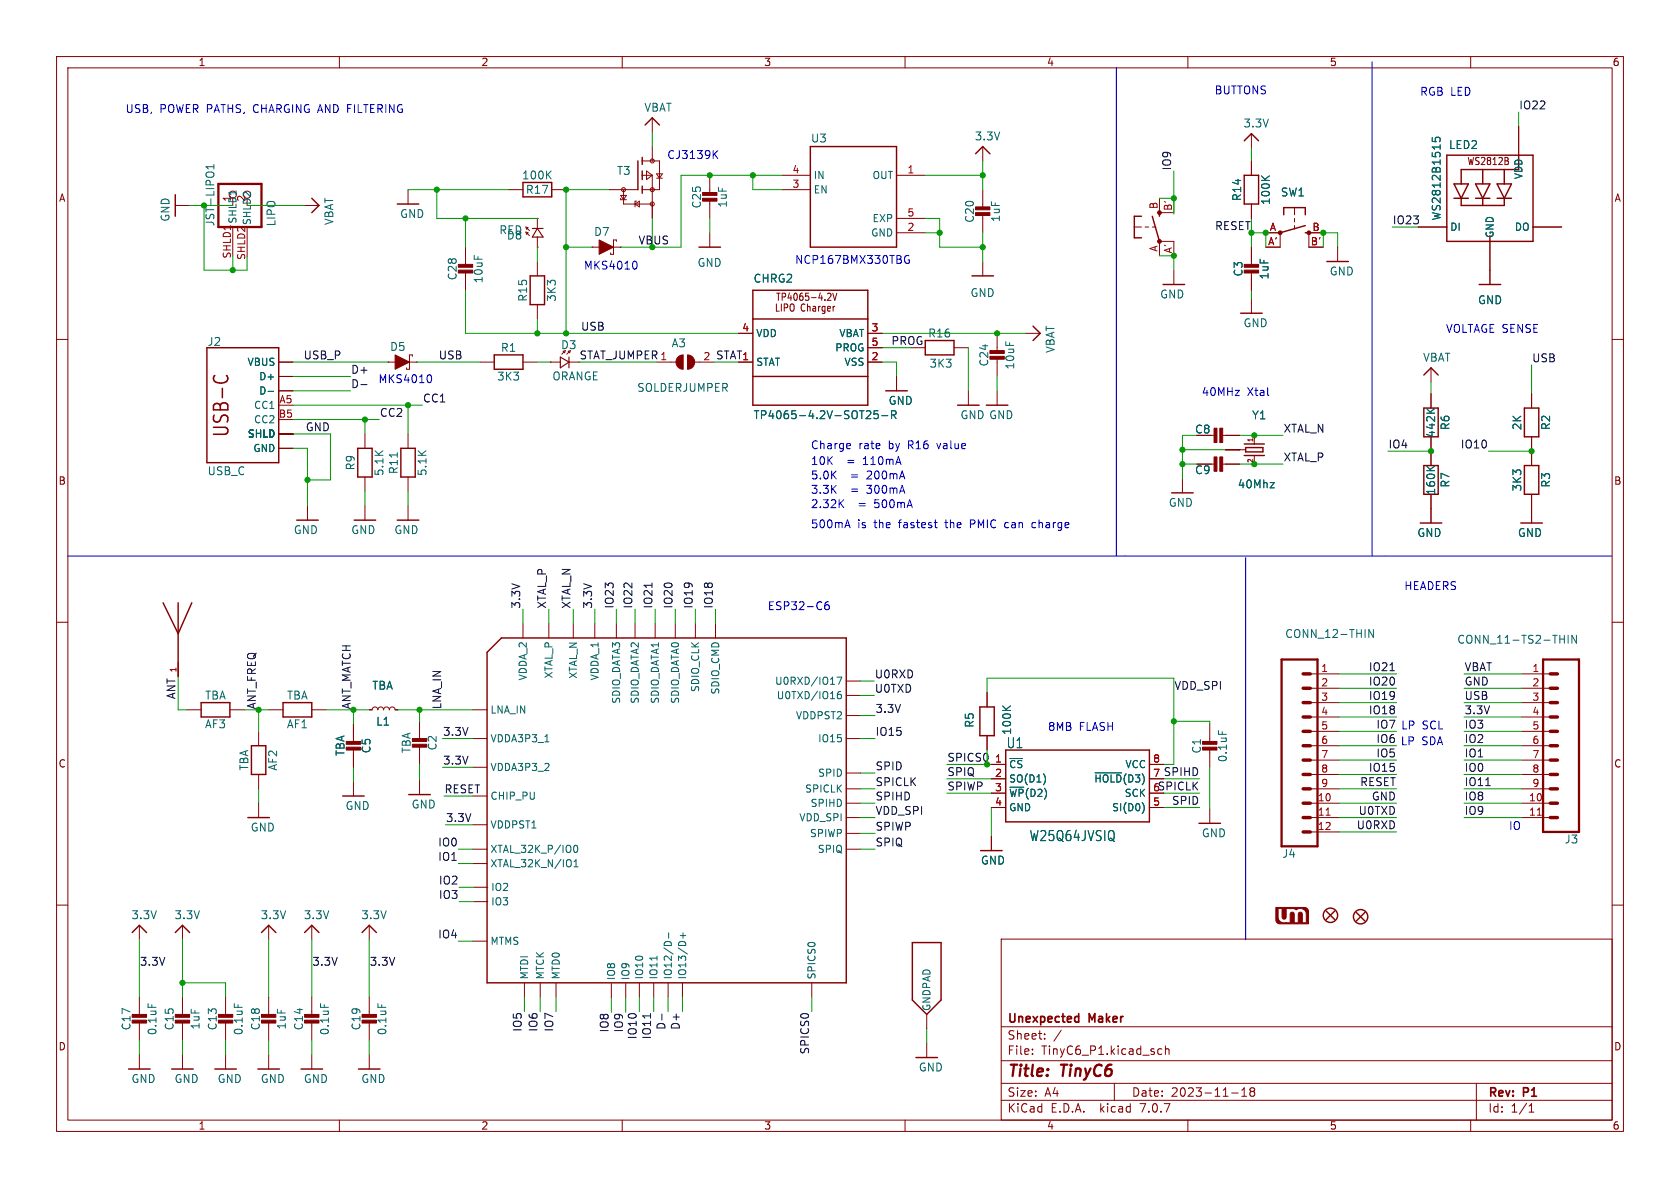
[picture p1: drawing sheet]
<svg xmlns="http://www.w3.org/2000/svg" width="297mm" height="210mm" viewBox="0 0 297 210" stroke-linecap="round" stroke-linejoin="round" font-family="sans-serif">
<g fill="none" stroke="#840000" stroke-width=".18">
<path d="M10 10h277v190h-277zM12 12h273v186h-273zM60 10v2M110 10v2M160 10v2M210 10v2M260 10v2M31 36.3h2.5M53.8 36.3h2.6M72.1 33.5v2.6M89.9 33.5h2.6M95 38.6h.1"/>
<path d="M95 38.6v1.8M97.5 33.5h2.6M107.7 33.5h5.1M109.7 35.1v.2h1M109.7 34.5h1l-.5 .8zM110.2 33.5v2.6h5.1M112.3 36.1l.7-.5v1zM112.5 35.6h-.2v1M113.5 31h1.8M113.5 28.4h3.1v5.1h-3.1M114.3 30.2l1 .8-1 .8zM115.3 20.8v2.6"/>
<path d="M115.3 25.9v2.5M115.3 31v7.6M116.1 30.7h1l-.5 .8zM116.1 31.5h1M125.5 31v3.3M125.5 35.3v3.3M138.2 31h5.1M138.2 33.5h5.1M158.5 31h5.1M158.5 38.6h5.1M173.7 25.9v2.5M173.7 33.5v3.3"/>
<path d="M173.7 37.8v3.3M205 35.1v2.5h2.5v-2.5M221.2 23.6v2.6M221.2 28.4v2.6M221.2 36.1v2.5M228.9 36.7v1.3M228.9 38.6v.6M228.9 39.9v.6M266.6 28.6v.4M268.5 22.4v5M10 60h2M41.1 40.1v5.1"/>
<path d="M43.7 40.4v5.1M82.3 43.7v3.3M82.3 48v3.3M93 41l.3 .1-.2 .3zM93 40.1l.3 .2-.2 .2zM93.2 41.3l.4 .4M93.2 40.4l.4 .4M95 43.7h.1M95 41.9v1.8M95 46.2v2.6M95 53.8v2.6M104.6 43.7h.1"/>
<path d="M104.6 43.7h1.3M108.5 43.7h1.2M109 42.7v-.3h-.5v2.6h-.6v-.3M109.7 43.7h.1M125.5 41.1v2.6M130.6 58.9h2.5M146.5 51.8l.3 .1 .1 .3-.7 .9h.7M147.2 51.8l.4 1.3 .3-1.3M153.4 58.9h2.6M158.5 41.1h5.1M173.7 46.2v2.6M176.3 58.9v3.3"/>
<path d="M181.4 58.9h2.5M200.5 40.1h1.3M202.4 40.1h.7M203.7 40.1h.6M205 45.2v-2.5h2.5v2.5M207.5 47.8v2.5M221.2 43.7v3.3M221.2 48v3.3M221.2 52.8v2.6M223.8 41.1h2.5v2.6h-2.5M233.9 41.1h-2.5v2.6h2.5M236.5 43.7v2.5"/>
<path d="M250.7 40.1h5.1M263.4 42.7v7.6M271 40.1h5.1M285 60h2M49.3 64h2.5M49.3 66.5h2.5M49.3 69.1h2.5M49.3 79.2h2.5M49.3 76.7h2.5M64.5 76.7v2.5M68.6 64h.1M68.6 64h1.2"/>
<path d="M72.1 76.7v2.5M72.4 64h1.3M72.9 63v-.3h-.5v2.6h-.5v-.3M73.7 64h.1M84.8 64h2.6M92.5 64h2.5M97.3 64h.1M97.3 64h1.8M100.6 64h1.8M116.1 64h3.4M122.8 64h.9M130.6 64h2.5"/>
<path d="M153.4 64h2.6M153.4 61.5h2.6M158.5 66.5v2.6M168.7 61.5h2.5M171.2 69.1v2.5M176.3 63.2v3.3M176.3 69.1v2.5M214.1 77h.8M215.9 77h3.3M216.7 79.5h3.4M221.7 77h.1M221.7 77v1.5"/>
<path d="M253 65v2.6M253 69.6v2.5M253 77.2v5.1M270.8 69.6v2.5M270.8 77.2v5.1M54.4 89.4v2.5M64.5 84.3v2.6M64.5 89.4v2.5M72.1 84.3v2.6M72.1 89.4v2.5M209 84.6v2.5M214.1 82h.8"/>
<path d="M215.9 82h3.3M221.7 80.5v1.5M253 87.4v5.1M270.8 87.4v5.1M10 110h2M31.5 117.1v2.5M92.5 110.2v2.6M97 110.2v2.6M101.3 110.2v2.6M105.2 110.2v2.6M109 110.2v2.6M112.3 110.2v2.6"/>
<path d="M115.8 110.2v2.6M119.4 110.2v2.6M122.9 110.2v2.6M126.5 110.2v2.6M231.6 119.1h5.1M269 119.1h5.1M285 110h2M33 125.5h2.6M40.6 125.5h2.6M45.7 129.3v2.5M45.7 136.9v2.5M47.5 125.5h2.5"/>
<path d="M55.1 125.5h2.6M62.5 128v3.3M62.5 132.3v3.3M62.5 138.2v2.5M65.3 125.5h.5l.1-.4 .4-.1 .4 .1 .1 .4 .2-.4 .3-.1 .4 .1 .1 .4 .2-.4 .3-.1 .4 .1 .1 .4 .2-.4 .4-.1 .3 .1 .1 .4h.6M74.2 127.5v3.3M74.2 131.8v3.3M74.2 137.9v2.6M83.6 125.5h2.5M83.6 130.6h2.5M83.6 135.6h2.5M149.6 139.4h2.5"/>
<path d="M149.6 130.6h2.5M149.6 136.7h2.5M149.6 126.5h2.5M149.6 122.9h2.5M149.6 120.4h2.5M174.5 122.4v2.6M174.5 130v2.6M175.3 135.1h2.5M175.3 137.7h2.5M203.2 135.1h2.5M203.2 137.7h2.5M213.9 128v3.3"/>
<path d="M213.9 132.3v3.3M231.6 121.7h5.1M231.6 124.2h5.1M231.6 126.7h5.1M231.6 129.3h5.1M231.6 131.8h5.1M231.6 134.4h5.1M231.6 136.9h5.1M231.6 139.4h5.1M269 121.7h5.1M269 124.2h5.1M269 126.7h5.1"/>
<path d="M269 129.3h5.1M269 131.8h5.1M269 134.4h5.1M269 136.9h5.1M269 139.4h5.1M10 160h2M45.7 142v2.5M83.6 150.1h2.5M83.6 140.7h2.5M83.6 145.8h2.5M83.6 152.7h2.5M83.7 156.8h2.5"/>
<path d="M83.7 159.4h2.5M149.6 142h2.5M149.6 144.5h2.5M149.6 150.1h2.5M149.6 147.3h2.5M175.3 140.2h2.5M175.3 142.7h2.5M175.3 147.8v2.6M203.2 140.2h2.5M203.2 142.7h2.5M213.9 143v2.5M231.6 142h5.1"/>
<path d="M231.6 144.5h5.1M231.6 147.1h5.1M269 142h5.1M269 144.5h5.1M285 160h2M24.6 163.6v2.5M24.6 176.3v3.3M32.3 163.6v2.5M32.3 176.3v3.3M39.9 176.3v3.3M47.5 163.6v2.5M47.5 176.3v3.3"/>
<path d="M55.1 163.6v2.5M55.1 176.3v3.3M65.3 163.6v2.5M65.3 176.3v3.3M83.6 166.4h2.5M92.7 173.7v2.6M95.5 173.7v2.6M98.3 173.7v2.6M108.1 173.9v2.5M110.6 173.9v2.5M113 173.7v2.6M115.6 173.7v2.6"/>
<path d="M118.1 173.7v2.6M120.6 173.7v2.6M143.5 173.7v2.6M163.8 179.3v2.6M177 166h108v32h-108zM24.6 180.6v3.3M24.6 186.4v2.6M32.3 180.6v3.3M32.3 186.4v2.6M39.9 180.6v3.3M39.9 186.4v2.6M47.5 180.6v3.3"/>
<path d="M47.5 186.4v2.6M55.1 180.6v3.3M55.1 186.4v2.6M60 198v2M65.3 180.6v3.3M65.3 186.4v2.6M110 198v2M160 198v2M163.8 184.4v2.5M177 194.5h108M177 191.5h108M177 187.5h108"/>
<path d="M177 181.5h108M182.5 186.3v.1M182.5 185.5v.1M184.7 183.6v.1M184.7 182.8v.1M187.6 182.1l-1.3 2M197 191.5v3M204.8 186.3h.6M204.8 185.5h.6M206 185.5l.2-.1 .4 .1 .1 .9M206 184.9v1.5M210 198v2"/>
<path d="M217.7 193.2h1.2M219.5 193.8h.9M219.5 192.7l.5-.4v1.5M221.2 192.9l-.2 .3v.3l.2 .3 .5-.1 .1-.2-.1-.4-.2-.2M221.2 192.9l-.2-.2 .2-.4 .5 .1 .1 .2-.3 .3M221.2 192.9h.3M260 198v2M261 191.5v6.5M270.3 196.6h.9M270.3 195.5l.4-.4v1.5"/>
<circle cx="110.2" cy="33.5" r=".36"/>
<circle cx="115.3" cy="36.1" r=".36"/>
<circle cx="115.3" cy="33.5" r=".36"/>
<circle cx="115.3" cy="28.4" r=".36"/>
</g>
<path d="M190.3 179.7l.4 .1M190.7 179.2v1.5M190.7 180.6l-.4 .1" fill="none" stroke="#840000" stroke-width=".3"/>
<g fill="#840000" stroke="#840000" stroke-width=".18">
<path d="M105.9 42.4l2.6 1.3-2.6 1.3z"/>
<path d="M175 63h2.5v.5h-2.5z"/>
<path d="M175 62h2.5v.5h-2.5z"/>
<path d="M172.5 37.6h2.5v.5h-2.5z"/>
<path d="M172.5 36.6h2.5v.5h-2.5z"/>
<path d="M220 47.8h2.5v.5h-2.5z"/>
<path d="M220 46.7h2.5v.5h-2.5z"/>
<path d="M69.8 62.7l2.6 1.3-2.6 1.3z"/>
<path d="M81 47.8h2.6v.5h-2.6z"/>
<path d="M81 46.7h2.6v.5h-2.6z"/>
<path d="M215.6 80.8h.6v2.5h-.6z"/>
<path d="M214.6 80.8h.5v2.5h-.5z"/>
<path d="M215.6 75.7h.6v2.5h-.6z"/>
<path d="M214.6 75.7h.5v2.5h-.5z"/>
<path d="M225.6 160.4h5l-.2 .3-.8-.1a.8 .8 0 0 1-.9 0h-1.3v1.6l-.3 .3a.37 .37 0 0 1-.4-.5l-.1-1.4h-.6v1.5a1.16 1.16 0 0 0 1.5 1h.6v-1.5l.1-.3 .2-.1a.37 .37 0 0 1 .4 .5v1.4h.7v-1.5l.1-.3 .3-.1 .2 .1 .1 .2v1.6h.7v-1.6l-.1-.4-.3-.3 .1-.4a.71 .71 0 0 1 .7 .7v2.2h-5.1l-.4-.2-.2-.3z"/>
<path d="M212.6 132.1h2.5v.5h-2.5z"/>
<path d="M212.6 131.1h2.5v.5h-2.5z"/>
<path d="M119.9 63.1l.3-.2 .6-.2v2.6a1.27 1.27 0 0 1-1.2-.8 1.27 1.27 0 0 1 .3-1.4z"/>
<path d="M121.5 62.7a1.27 1.27 0 0 1 1.3 1.3 1.27 1.27 0 0 1-1.3 1.3z"/>
<path d="M124.2 35.1h2.5v.5h-2.5z"/>
<path d="M124.2 34h2.5v.5h-2.5z"/>
<path d="M38.6 180.3h2.5v.5h-2.5z"/>
<path d="M38.6 179.3h2.5v.5h-2.5z"/>
<path d="M46.2 180.3h2.6v.5h-2.6z"/>
<path d="M46.2 179.3h2.6v.5h-2.6z"/>
<path d="M53.8 180.3h2.6v.5h-2.6z"/>
<path d="M53.8 179.3h2.6v.5h-2.6z"/>
<path d="M64 180.3h2.5v.5h-2.5z"/>
<path d="M64 179.3h2.5v.5h-2.5z"/>
<path d="M31 180.3h2.5v.5h-2.5z"/>
<path d="M31 179.3h2.5v.5h-2.5z"/>
<path d="M23.4 180.3h2.5v.5h-2.5z"/>
<path d="M23.4 179.3h2.5v.5h-2.5z"/>
<path d="M61.2 131.1h2.6v.5h-2.6z"/>
<path d="M61.2 132.1h2.6v.5h-2.6z"/>
<path d="M72.9 130.6h2.5v.5h-2.5z"/>
<path d="M72.9 131.6h2.5v.5h-2.5z"/>
<circle cx="205" cy="42.7" r=".33"/>
<circle cx="205" cy="37.6" r=".33"/>
<circle cx="226.3" cy="41.1" r=".33"/>
<circle cx="231.4" cy="41.1" r=".33"/>
</g>
<g fill="none" stroke="#840000" stroke-width=".25">
<path d="M31 34.4v3.8M55.1 35.1l1.3 1.2-1.3 1.3M70.2 36.1h3.8M92.5 32.3h5v2.5h-5zM112.8 28.4v5.1M113.5 27.8v1.3M113.5 30.2v1.6M113.5 32.9v1.3M114 22.1l1.3-1.3 1.3 1.3M143.3 25.9h15.2v17.8h-15.2zM172.5 27.2l1.2-1.3 1.3 1.3M201.8 38.2h-1.3v3.8h1.3"/>
<path d="M203.7 38.2l1.3 4.5M205 37.6v.6M220 31h2.5v5.1h-2.5zM220 24.9l1.2-1.3 1.3 1.3M226.9 38v-1.3h3.9v1.3M230.8 39.9l-4.5 1.2M255.8 27.4h15.2v15.3h-15.2zM257 35.1h2.6M257 32.5h2.6l-1.3 2.6zM258.3 35.1v1.2h7.6v-1.2M260.9 35.1h2.5M260.9 32.5h2.5l-1.3 2.6z"/>
<path d="M262.1 30v2.5M262.1 35.1v1.2M264.7 35.1h2.5M264.7 32.5h2.5l-1.3 2.6zM265.9 30v2.5M268.5 27.4v2.6h-10.2v2.5M93.7 48.8h2.6v5h-2.6zM123.6 43.7h3.8M133.1 51.3h20.3v20.3h-20.3zM133.1 56.4h20.3M171.8 48.8h3.8M182.6 57.7l1.3 1.2-1.3 1.3"/>
<path d="M205.6 50.3h3.8M219.3 55.4h3.8M230.8 41.1h.6M234.6 46.2h3.8M261.5 50.3h3.8M36.6 61.5h12.7v20.3h-12.7zM63.2 79.2h2.6v5.1h-2.6zM70.9 79.2h2.5v5.1h-2.5zM87.4 62.7h5.1v2.6h-5.1zM133.1 66.5h20.3M156.6 69.1h3.8M163.6 60.2h5.1v2.5h-5.1z"/>
<path d="M169.3 71.6h3.8M174.4 71.6h3.8M220 78.5h3.5M220.2 79.1h3.1v.8h-3.1zM251.7 66.3l1.3-1.3 1.3 1.3M251.7 72.1h2.6v5.1h-2.6zM269.5 72.1h2.5v5.1h-2.5zM52.5 91.9h3.8M62.6 91.9h3.8M70.2 91.9h3.8M207.1 87.1h3.8M220 80.5h3.5"/>
<path d="M251.1 92.5h3.8M251.7 82.3h2.6v5.1h-2.6zM268.9 92.5h3.8M269.5 82.3h2.5v5.1h-2.5zM28.8 106.6l2.7 5.4 2.4-5.4M31.5 106.6v13M86.1 115.3l2.5-2.5h61v60.9h-63.5zM35.6 124.2h5v2.5h-5zM44.4 131.8h2.6v5.1h-2.6zM50 124.2h5.1v2.5h-5.1zM173.2 125h2.6v5h-2.6zM177.8 132.6h25.4v12.7h-25.4z"/>
<path d="M43.8 144.5h3.8M60.6 140.7h3.8M72.3 140.5h3.8M173.4 150.4h3.8M212 145.5h3.8M23.4 164.8l1.2-1.2 1.3 1.2M31 164.8l1.3-1.2 1.2 1.2M46.2 164.8l1.3-1.2 1.3 1.2M53.8 164.8l1.3-1.2 1.3 1.2M64 164.8l1.3-1.2 1.2 1.2M161.3 166.6h5.1v10.2l-2.6 2.5-2.5-2.5zM234.4 161l1.6 1.6"/>
<path d="M236 161l-1.6 1.6M239.8 161.3l1.5 1.5M241.3 161.3l-1.5 1.5M22.7 189h3.8M30.4 189h3.8M38 189h3.8M45.6 189h3.8M53.2 189h3.8M63.4 189h3.8M161.9 186.9h3.8"/>
<circle cx="235.2" cy="161.8" r="1.27"/>
<circle cx="240.5" cy="162.1" r="1.27"/>
</g>
<g fill="none" stroke="#006464" stroke-width=".18">
<path d="M37.8 29.1v.8M37.8 29.5h-1.4l.4 .4M253.2 24.3v.7l.7 .1-.2-.2 .1-.5 .2-.1h.5l.1 .2-.1 .6M47.4 69.2h1M155.2 72.6h-.6l-.1 .7 .2-.2 .5 .1 .1 .2-.1 .5-.2 .1-.5-.1M155.9 73.5h1.1M157.6 73.3h.7l.1-.2v-.4l-.2-.1h-.6v1.4M158 73.3l.4 .7M70.2 80v.8M224.5 85.3h.8l-.8 .9h.8M148 119.7h.8l-.5 1.3M242.8 111.3v1.4l-.8-1.4v1.4"/>
<path d="M275.8 113h.8M276.6 112.3v1.4M277.2 112.3v1.4M278.7 112.3v1.4l-.8-1.4v1.4M96.3 131.1h.8M148.6 122.2l-.3 .1a.86 .86 0 0 0 0 1.2l.4-.1 .1-.4-.3-.3-.3 .1-.2 .2M184.8 137.3v.9M193.6 136.6h4.7M215.4 129.1v.7M101.5 153.2h.7M101.5 152.3l.3-.3v1.2M101.6 149.5l.1-.1a.68 .68 0 0 1 .5 .7 .68 .68 0 0 1-.5 .6 .84 .84 0 0 1-.1-1.2z"/>
<path d="M202.1 142.1l.2 .6-.2 .9M26.2 177.4v.7M41.4 177.4v.7M56.7 177.4v.7M66.8 177.4v.7M116.1 169v.7M117.6 166.5l.4-.1 .5 .1M118.2 164.9v1M120.3 165.4h.9M120.7 164.9v1"/>
</g>
<path d="M94.1 40.4h1.9M95 40.4l1 1.5h-1.9zM99.1 63.1l1.5 .9-1.5 1zM100.6 63.1v1.9" fill="none" stroke="#840000" stroke-width=".2"/>
<path d="M38.6 32.5h7.6v7.6h-7.6zM226.6 116.6h6.3v33h-6.3zM272.8 116.6h6.3v30.5h-6.3z" fill="none" stroke="#840000" stroke-width=".41"/>
<g fill="none" stroke="#840000" stroke-width=".61">
<path d="M230.4 119.1h1.2M274.1 119.1h1.2M230.4 121.7h1.2M230.4 124.2h1.2M230.4 126.7h1.2M230.4 129.3h1.2M230.4 131.8h1.2M230.4 134.4h1.2M230.4 136.9h1.2M230.4 139.4h1.2M274.1 121.7h1.2M274.1 124.2h1.2"/>
<path d="M274.1 126.7h1.2M274.1 129.3h1.2M274.1 131.8h1.2M274.1 134.4h1.2M274.1 136.9h1.2M274.1 139.4h1.2M230.4 142h1.2M230.4 144.5h1.2M230.4 147.1h1.2M274.1 142h1.2M274.1 144.5h1.2"/>
</g>
<path d="M234.4 144.1h.8M271.8 144.1h.7" fill="none" stroke="#a90000" stroke-width=".18"/>
<path d="M38 66.4a.67 .67 0 0 0-.1 .9M40 66.4a.68 .68 0 0 1 .2 .9" fill="none" stroke="#840000" stroke-width=".27"/>
<path d="M63.8 68h1.1M115.3 103.1v.8M245.7 118.6h.8M262.7 138.9h.8M115 179.2v.8M117 179.2v1.1" fill="none" stroke="#0f0f0f" stroke-width=".18"/>
<g fill="none" stroke="#0000c2" stroke-width=".18">
<path d="M197.4 11.9v86.4M242.6 10.9v87.4M126.3 27.2l.6 .8M126.9 26.6l-.8 .8M112.3 46.2a.88 .88 0 0 1 0 1.4M160.7 45.2a.65 .65 0 0 0-.8 .7 .65 .65 0 0 0 .8 .6l.1-.5h-.3M76 66.2a.88 .88 0 0 1 0 1.4M150.2 78.4l.2 .3-.7 .2M150.3 79.3h-.1M11.9 98.3h273.1M148.6 88.9l.6 .8M149.2 88.3l-.8 .8"/>
<path d="M149.5 92.9h.7M149.8 91.9l.5 1.4M165.2 92.4h.5M165.4 93.2l.3 .1M177.8 92.4l-.2 .2 .2 .6M183 92.4h-.3l-.3 .2 .1 .6 .5 .1M220.2 98.6v67.5M146.5 106.4a.55 .55 0 0 0-.7 .6v.5l.1 .2 .4 .1 .2-.2 .1-.4-.1-.2-.4-.1-.3 .3"/>
</g>
<g fill="none" stroke="#009600" stroke-width=".18">
<path d="M268.5 19.8v2.6M33.5 36.3h7.6M36.1 36.3v11.5h7.6v-2.3M43.7 36.3h10.1M72.1 33.5h17.8M77.2 33.5v5.1h17.8M82.3 38.6v5.1M107.7 33.5h-7.6v25.4M115.3 23.4v2.5M115.3 38.6v5.1M125.5 38.6v2.5M133.1 31v2.5h5.1"/>
<path d="M138.2 31h-17.8v12.7h-10.7M163.6 31h10.1M163.6 38.6h2.5v5.1h7.6M173.7 28.4v5.1M205 35.1h2.5M207.5 30.2v7.6M221.2 26.2v2.2M221.2 38.6v5.1M41.1 45.2v2.6M82.3 51.3v7.6h48.3M95 43.7v2.5M95 56.4v2.5"/>
<path d="M100.1 43.7h4.5M156 58.9h25.4M163.6 41.1h2.5M173.7 41.1v5.1M205 45.2h2.5v2.6M221.2 41.1h2.6v2.6M221.2 51.3v1.5M233.9 43.7v-2.6h2.6v2.6M246.1 40.1h4.6M51.8 64h16.8M51.8 79.2h2.6v10.2M51.8 76.7h6.6v8.1h-4"/>
<path d="M51.8 66.5h10.2M51.8 71.6h22.9M51.8 69.1h10.2M51.8 74.2h15.3M64.5 74.2v2.5M72.1 71.6v5.1M73.7 64h11.1M95 64h2.3M102.4 64h13.7M126.2 64h4.4M156 64h2.5v2.5M156 61.5h5"/>
<path d="M171.2 61.5v7.6M176.3 66.5v2.6M209 79.5h7.7M211.6 77h-2.6v7.6M219.2 77h7.6M245.4 79.8h7.6M253 67.6v2M263.1 79.8h7.7M270.8 64.5v5.1M64.5 86.9v2.5M72.1 86.9v2.5M209 82h2.6"/>
<path d="M219.2 82h7.6M31.5 119.6v5.9h1.5M92.5 107.7v2.5M97 107.7v2.5M101.3 107.7v2.5M105.2 107.7v2.5M109 107.7v2.5M112.3 107.7v2.5M115.8 107.7v2.5M119.4 107.7v2.5M122.9 107.7v2.5M126.5 107.7v2.5"/>
<path d="M236.7 119.1h10.2M258.8 119.1h10.2M43.2 125.5h4.3M45.7 125.5v3.8M45.7 139.4v2.6M57.7 125.5h7.6M62.5 125.5v2.5M62.5 135.6v2.6M70.4 125.5h13.2M74.2 125.5v2M74.2 135.1v2.8M78.2 130.6h5.4"/>
<path d="M78.2 135.6h5.4M152.1 139.4h2.6M152.1 136.7h2.6M152.1 120.4h2.5M152.1 122.9h2.5M152.1 130.6h2.6M152.1 126.5h2.6M167.4 135.1h7.9M167.4 137.7h7.9M174.5 122.4v-2.5h33v15.2h-1.8M174.5 132.6v2.5M205.7 137.7h6.4"/>
<path d="M207.5 127.5h6.4v.5M213.9 135.6v7.4M236.7 129.3h10.2M236.7 134.4h10.2M236.7 131.8h10.2M236.7 136.9h10.2M236.7 139.4h10.2M236.7 121.7h10.2M236.7 124.2h10.2M236.7 126.7h10.2M258.8 129.3h10.2M258.8 134.4h10.2"/>
<path d="M258.8 131.8h10.2M258.8 136.9h10.2M258.8 139.4h10.2M258.8 121.7h10.2M258.8 124.2h10.2M258.8 126.7h10.2M78.5 140.7h5.1M78.7 145.8h4.9M81 152.7h2.6M81 150.1h2.6M81.2 159.4h2.5M81.2 156.8h2.5"/>
<path d="M152.1 150.1h2.6M152.1 142h2.6M152.1 144.5h2.6M152.1 147.3h2.6M167.4 140.2h7.9M175.3 142.7v5.1M205.7 140.2h6.4M205.7 142.7h6.4M236.7 142h10.2M236.7 144.5h10.2M236.7 147.1h10.2M258.8 142h10.2"/>
<path d="M258.8 144.5h10.2M24.6 166.1v10.2M32.3 173.7h7.6v2.6M32.3 166.1v10.2M47.5 166.1v10.2M55.1 166.1v10.2M65.3 166.1v10.2M81 166.4h2.6M92.7 176.3v2.5M95.5 176.3v2.5M98.3 176.3v2.5M108.1 176.4v2.5"/>
<path d="M110.6 176.4v2.5M113 176.3v2.5M115.6 176.3v2.5M118.1 176.3v2.5M120.6 176.3v2.5M143.5 176.3v2.5M24.6 183.9v2.5M32.3 183.9v2.5M39.9 183.9v2.5M47.5 183.9v2.5M55.1 183.9v2.5M65.3 183.9v2.5"/>
<path d="M163.8 181.9v2.5"/>
</g>
<g fill="#009600" stroke="#009600" stroke-width=".18">
<circle cx="64.5" cy="74.2" r=".46"/>
<circle cx="77.2" cy="33.5" r=".46"/>
<circle cx="72.1" cy="71.6" r=".46"/>
<circle cx="82.3" cy="38.6" r=".46"/>
<circle cx="74.2" cy="125.5" r=".46"/>
<circle cx="32.3" cy="173.7" r=".46"/>
<circle cx="54.4" cy="84.8" r=".46"/>
<circle cx="41.1" cy="47.8" r=".46"/>
<circle cx="36.1" cy="36.3" r=".46"/>
<circle cx="176.3" cy="58.9" r=".46"/>
<circle cx="173.7" cy="31" r=".46"/>
<circle cx="173.7" cy="43.7" r=".46"/>
<circle cx="166.1" cy="41.1" r=".46"/>
<circle cx="125.5" cy="31" r=".46"/>
<circle cx="100.1" cy="43.7" r=".46"/>
<circle cx="100.1" cy="33.5" r=".46"/>
<circle cx="133.1" cy="31" r=".46"/>
<circle cx="115.3" cy="43.7" r=".46"/>
<circle cx="95" cy="58.9" r=".46"/>
<circle cx="100.1" cy="58.9" r=".46"/>
<circle cx="270.8" cy="79.8" r=".46"/>
<circle cx="253" cy="79.8" r=".46"/>
<circle cx="174.5" cy="135.1" r=".46"/>
<circle cx="207.5" cy="127.5" r=".46"/>
<circle cx="209" cy="82" r=".46"/>
<circle cx="209" cy="79.5" r=".46"/>
<circle cx="223.8" cy="41.1" r=".46"/>
<circle cx="233.9" cy="41.1" r=".46"/>
<circle cx="221.7" cy="77" r=".46"/>
<circle cx="221.7" cy="82" r=".46"/>
<circle cx="207.5" cy="35.1" r=".46"/>
<circle cx="207.5" cy="45.2" r=".46"/>
<circle cx="221.2" cy="41.1" r=".46"/>
</g>
<text font-size="3.5" fill="#840000" x="40.8" y="77.5" transform="rotate(-90 40.8 77.5)">USB-C</text>
<g font-size="2.8" fill="#840000">
<text x="178" y="190.9">Title:</text>
<text x="187.7" y="190.9">TinyC6</text>
</g>
<g font-size="2.5" fill="#006464">
<text x="177.9" y="132.5">U1</text>
<text x="181.9" y="148.9">W25Q64JVSIQ</text>
</g>
<g font-size="2.1" fill="#840000">
<text x="178" y="184">Sheet:</text>
<text x="178" y="181.2">Unexpected</text>
<text x="192.6" y="181.2">Maker</text>
<text x="178" y="186.7">File:</text>
<text x="184.1" y="186.7">TinyC6_P1.kicad_sch</text>
<text x="178" y="196.9">KiCad</text>
<text x="178" y="194.1">Size:</text>
<text x="184.7" y="194.1">A4</text>
<text x="185.7" y="196.9">E.D.A.</text>
<text x="194.6" y="196.9">kicad</text>
<text x="200" y="194.1">Date:</text>
<text x="201.8" y="196.9">7.0.7</text>
<text x="207" y="194.1">2023-11-18</text>
<text x="263" y="194.3">Rev:</text>
<text x="263" y="196.9">Id:</text>
<text x="267.1" y="196.9">1/1</text>
<text x="269.4" y="194.3">P1</text>
</g>
<g font-size="1.9" fill="#0000c2">
<text x="214.6" y="16.8">BUTTONS</text>
<text x="251" y="17">RGB LED</text>
<text x="22.1" y="20.1">USB,</text>
<text x="28.2" y="20.1">POWER PATHS, CHARGING AND FILTERING</text>
<text x="117.9" y="28.2">CJ3139K</text>
<text x="103.1" y="47.8">MKS4010</text>
<text x="140.5" y="46.7">NCP167BMX330TBG</text>
<text x="255.5" y="58.9">VOLTAGE SENSE</text>
<text x="66.8" y="67.8">MKS4010</text>
<text x="212.3" y="70.1">40MHz</text>
<text x="220.5" y="70.1">Xtal</text>
<text x="143.3" y="79.5">Charge</text>
<text x="143.3" y="82.3">10K</text>
<text x="149.8" y="82.3">=</text>
<text x="151.8" y="79.5">rate</text>
<text x="152.8" y="82.3">110mA</text>
<text x="157.1" y="79.5">by</text>
<text x="160.7" y="79.5">R16</text>
<text x="166" y="79.5">value</text>
<text x="143.3" y="87.4">3.3K</text>
<text x="143.3" y="84.8">5.0K</text>
<text x="143.3" y="89.9">2.32K</text>
<text x="150.5" y="87.4">=</text>
<text x="150.5" y="84.8">=</text>
<text x="151.8" y="89.9">=</text>
<text x="153.5" y="87.4">300mA</text>
<text x="153.5" y="84.8">200mA</text>
<text x="154.8" y="89.9">500mA</text>
<text x="143.3" y="93.5">500mA</text>
<text x="151.6" y="93.5">is</text>
<text x="154.6" y="93.5">the</text>
<text x="159.1" y="93.5">fastest</text>
<text x="167.5" y="93.5">the</text>
<text x="172" y="93.5">PMIC</text>
<text x="178.3" y="93.5">can</text>
<text x="183.3" y="93.5">charge</text>
<text x="135.6" y="108">ESP32-C6</text>
<text x="248.2" y="104.4">HEADERS</text>
<text x="185.2" y="129.3">8MB</text>
<text x="190.7" y="129.3">FLASH</text>
<text x="243.2" y="131.4">IO6 LP</text>
<text x="243.2" y="128.9">IO7 LP</text>
<text x="251.3" y="131.8">SDA</text>
<text x="251.4" y="129">SCL</text>
<text x="266.7" y="146.8">IO</text>
</g>
<g font-size="1.9" fill="#006464">
<text x="113.8" y="19.9">VBAT</text>
<text x="219.7" y="22.7">3.3V</text>
<text x="143.3" y="25.4">U3</text>
<text x="172.2" y="25">3.3V</text>
<text x="256.1" y="26.5">LED2</text>
<text x="92.2" y="31.9">100K</text>
<text x="92.9" y="34.5">R17</text>
<text x="109" y="31.1">T3</text>
<text x="219.6" y="35.6" transform="rotate(-90 219.6 35.6)">R14</text>
<text x="226.3" y="34.9">SW1</text>
<text x="30.2" y="39.3" transform="rotate(-90 30.2 39.3)">GND</text>
<text x="38.1" y="40.1" transform="rotate(-90 38.1 40.1)">JST-LIPO1</text>
<text x="48.9" y="40.1" transform="rotate(-90 48.9 40.1)">LIPO</text>
<text x="59.1" y="39.9" transform="rotate(-90 59.1 39.9)">VBAT</text>
<text x="70.6" y="38.7">GND</text>
<text x="88.2" y="41.6">RED</text>
<text x="104.9" y="41.9">D7</text>
<text x="124.1" y="36.9" transform="rotate(-90 124.1 36.9)">C25</text>
<text x="128.7" y="36.8" transform="rotate(-90 128.7 36.8)">1uF</text>
<text x="172.4" y="39.5" transform="rotate(-90 172.4 39.5)">C20</text>
<text x="177" y="39.3" transform="rotate(-90 177 39.3)">1uF</text>
<text x="224.7" y="36.3" transform="rotate(-90 224.7 36.3)">100K</text>
<text x="254.9" y="39.1" transform="rotate(-90 254.9 39.1)">WS2812B1515</text>
<text x="89.5" y="42.5">D8</text>
<text x="123.2" y="47.4">GND</text>
<text x="80.9" y="49.6" transform="rotate(-90 80.9 49.6)">C28</text>
<text x="85.5" y="50.2" transform="rotate(-90 85.5 50.2)">10uF</text>
<text x="93.4" y="53.4" transform="rotate(-90 93.4 53.4)">R15</text>
<text x="98.5" y="53.4" transform="rotate(-90 98.5 53.4)">3K3</text>
<text x="133.1" y="50.2">CHRG2</text>
<text x="171.5" y="52.7">GND</text>
<text x="205" y="53">GND</text>
<text x="219.9" y="49" transform="rotate(-90 219.9 49)">C3</text>
<text x="224.5" y="49.5" transform="rotate(-90 224.5 49.5)">1uF</text>
<text x="235" y="48.9">GND</text>
<text x="261.2" y="54">GND</text>
<text x="164" y="59.9">R16</text>
<text x="219.7" y="58">GND</text>
<text x="36.6" y="61.3">J2</text>
<text x="68.9" y="62.2">D5</text>
<text x="88.5" y="62.4">R1</text>
<text x="99.1" y="61.9">D3</text>
<text x="118.7" y="61.6">A3</text>
<text x="164.2" y="65.2">3K3</text>
<text x="174.9" y="64.9" transform="rotate(-90 174.9 64.9)">C24</text>
<text x="179.5" y="65.4" transform="rotate(-90 179.5 65.4)">10uF</text>
<text x="186.6" y="62.5" transform="rotate(-90 186.6 62.5)">VBAT</text>
<text x="251.5" y="64.1">VBAT</text>
<text x="87.8" y="67.5">3K3</text>
<text x="97.6" y="67.4">ORANGE</text>
<text x="112.6" y="69.5">SOLDERJUMPER</text>
<text x="157" y="71.8">GND</text>
<text x="133.1" y="74.3">TP4065-4.2V-SOT25-R</text>
<text x="169.7" y="74.3">GND GND</text>
<text x="221.3" y="74.3">Y1</text>
<text x="253.9" y="77.5" transform="rotate(-90 253.9 77.5)">442K</text>
<text x="256.5" y="76.1" transform="rotate(-90 256.5 76.1)">R6</text>
<text x="269.2" y="76.1" transform="rotate(-90 269.2 76.1)">2K</text>
<text x="274.2" y="76.1" transform="rotate(-90 274.2 76.1)">R2</text>
<text x="62.9" y="83.2" transform="rotate(-90 62.9 83.2)">R9</text>
<text x="70.5" y="83.9" transform="rotate(-90 70.5 83.9)">R11</text>
<text x="36.6" y="84.2">USB_C</text>
<text x="68" y="84.2" transform="rotate(-90 68 84.2)">5.1K</text>
<text x="75.6" y="84.2" transform="rotate(-90 75.6 84.2)">5.1K</text>
<text x="206.5" y="89.8">GND</text>
<text x="218.7" y="86.5">40Mhz</text>
<text x="253.9" y="87.6" transform="rotate(-90 253.9 87.6)">160K</text>
<text x="256.5" y="86.3" transform="rotate(-90 256.5 86.3)">R7</text>
<text x="269.2" y="87" transform="rotate(-90 269.2 87)">3K3</text>
<text x="274.2" y="86.3" transform="rotate(-90 274.2 86.3)">R3</text>
<text x="51.8" y="94.6">GND</text>
<text x="62" y="94.6">GND</text>
<text x="69.6" y="94.6">GND</text>
<text x="250.5" y="95.1">GND</text>
<text x="268.3" y="95.1">GND</text>
<text x="227.1" y="113">CONN_12-THIN</text>
<text x="257.5" y="114">CONN_11-TS2-THIN</text>
<text x="36.2" y="123.9">TBA</text>
<text x="50.7" y="123.9">TBA</text>
<text x="65.7" y="122.1">TBA</text>
<text x="36.1" y="128.9">AF3</text>
<text x="50.6" y="128.9">AF1</text>
<text x="66.4" y="128.5">L1</text>
<text x="172.3" y="128.7" transform="rotate(-90 172.3 128.7)">R5</text>
<text x="178.9" y="130" transform="rotate(-90 178.9 130)">100K</text>
<text x="44.1" y="136.3" transform="rotate(-90 44.1 136.3)">TBA</text>
<text x="49.2" y="136.3" transform="rotate(-90 49.2 136.3)">AF2</text>
<text x="61.1" y="133.7" transform="rotate(-90 61.1 133.7)">TBA</text>
<text x="65.7" y="133.3" transform="rotate(-90 65.7 133.3)">C5</text>
<text x="72.8" y="133.2" transform="rotate(-90 72.8 133.2)">TBA</text>
<text x="77.4" y="132.8" transform="rotate(-90 77.4 132.8)">C2</text>
<text x="212.5" y="133.3" transform="rotate(-90 212.5 133.3)">C1</text>
<text x="217.1" y="134.8" transform="rotate(-90 217.1 134.8)">0.1uF</text>
<text x="61" y="143.4">GND</text>
<text x="72.7" y="143.1">GND</text>
<text x="44.2" y="147.2">GND</text>
<text x="212.4" y="148.2">GND</text>
<text x="276.5" y="149.3">J3</text>
<text x="173.3" y="153">GND</text>
<text x="226.6" y="151.8">J4</text>
<text x="23.1" y="162.7">3.3V</text>
<text x="30.8" y="162.7">3.3V</text>
<text x="46" y="162.7">3.3V</text>
<text x="53.6" y="162.7">3.3V</text>
<text x="63.8" y="162.7">3.3V</text>
<text x="23.3" y="182.2" transform="rotate(-90 23.3 182.2)">C17</text>
<text x="27.9" y="183.1" transform="rotate(-90 27.9 183.1)">0.1uF</text>
<text x="30.9" y="182.2" transform="rotate(-90 30.9 182.2)">C15</text>
<text x="35.5" y="182.1" transform="rotate(-90 35.5 182.1)">1uF</text>
<text x="38.5" y="182.2" transform="rotate(-90 38.5 182.2)">C13</text>
<text x="43.1" y="183.1" transform="rotate(-90 43.1 183.1)">0.1uF</text>
<text x="46.1" y="182.2" transform="rotate(-90 46.1 182.2)">C18</text>
<text x="50.7" y="182.1" transform="rotate(-90 50.7 182.1)">1uF</text>
<text x="53.8" y="182.2" transform="rotate(-90 53.8 182.2)">C14</text>
<text x="58.3" y="183.1" transform="rotate(-90 58.3 183.1)">0.1uF</text>
<text x="63.9" y="182.2" transform="rotate(-90 63.9 182.2)">C19</text>
<text x="68.5" y="183.1" transform="rotate(-90 68.5 183.1)">0.1uF</text>
<text x="23.1" y="191.6">GND</text>
<text x="30.8" y="191.6">GND</text>
<text x="38.4" y="191.6">GND</text>
<text x="46" y="191.6">GND</text>
<text x="53.6" y="191.6">GND</text>
<text x="63.8" y="191.6">GND</text>
<text x="162.3" y="189.6">GND</text>
</g>
<g font-size="1.9" fill="#0f0f0f">
<text x="268.5" y="19.4">IO22</text>
<text x="207.1" y="30.2" transform="rotate(-90 207.1 30.2)">IO9</text>
<text x="214.7" y="40.8">RESET</text>
<text x="246.1" y="39.7">IO23</text>
<text x="112.8" y="43.3">VBUS</text>
<text x="102.6" y="58.5">USB</text>
<text x="53.6" y="63.6">USB_P</text>
<text x="77.5" y="63.6">USB</text>
<text x="102.4" y="63.6">STAT_JUMPER1</text>
<text x="157.5" y="61.1">PROG</text>
<text x="270.8" y="64.1">USB</text>
<text x="62" y="66.2">D+</text>
<text x="62" y="68.7">D-</text>
<text x="74.7" y="71.2">CC1</text>
<text x="54" y="76.3">GND</text>
<text x="67.1" y="73.8">CC2</text>
<text x="226.8" y="76.6">XTAL_N</text>
<text x="226.8" y="81.7">XTAL_P</text>
<text x="245.4" y="79.4">IO4</text>
<text x="258.2" y="79.4">IO10</text>
<text x="92.1" y="107.7" transform="rotate(-90 92.1 107.7)">3.3V</text>
<text x="96.6" y="107.7" transform="rotate(-90 96.6 107.7)">XTAL_P</text>
<text x="101" y="107.7" transform="rotate(-90 101 107.7)">XTAL_N</text>
<text x="104.8" y="107.7" transform="rotate(-90 104.8 107.7)">3.3V</text>
<text x="108.6" y="107.7" transform="rotate(-90 108.6 107.7)">IO23</text>
<text x="111.9" y="107.7" transform="rotate(-90 111.9 107.7)">IO22</text>
<text x="115.4" y="107.7" transform="rotate(-90 115.4 107.7)">IO21</text>
<text x="119" y="107.7" transform="rotate(-90 119 107.7)">IO20</text>
<text x="122.6" y="107.7" transform="rotate(-90 122.6 107.7)">IO19</text>
<text x="126.1" y="107.7" transform="rotate(-90 126.1 107.7)">IO18</text>
<text x="241.9" y="118.7">IO21</text>
<text x="258.8" y="118.7">VBAT</text>
<text x="31.1" y="123.7" transform="rotate(-90 31.1 123.7)">ANT</text>
<text x="78.1" y="125.5" transform="rotate(-90 78.1 125.5)">LNA_IN</text>
<text x="154.6" y="122.6">U0TXD</text>
<text x="154.6" y="120">U0RXD</text>
<text x="207.5" y="122">VDD_SPI</text>
<text x="241.9" y="123.8">IO19</text>
<text x="241.9" y="121.3">IO20</text>
<text x="258.8" y="121.3">GND</text>
<text x="258.8" y="123.8">USB</text>
<text x="78.2" y="130.2">3.3V</text>
<text x="154.7" y="126.1">3.3V</text>
<text x="154.7" y="130.2">IO15</text>
<text x="241.9" y="126.4">IO18</text>
<text x="258.8" y="131.4">IO2</text>
<text x="258.8" y="128.9">IO3</text>
<text x="258.8" y="126.4">3.3V</text>
<text x="78.2" y="135.3">3.3V</text>
<text x="154.7" y="136.3">SPID</text>
<text x="167.4" y="137.3">SPIQ</text>
<text x="167.4" y="134.7">SPICS0</text>
<text x="241.9" y="136.5">IO15</text>
<text x="243.2" y="134">IO5</text>
<text x="258.8" y="134">IO1</text>
<text x="258.8" y="136.5">IO0</text>
<text x="78.5" y="140.3">RESET</text>
<text x="154.7" y="139.1">SPICLK</text>
<text x="154.7" y="141.6">SPIHD</text>
<text x="167.4" y="139.8">SPIWP</text>
<text x="207.1" y="142.4">SPID</text>
<text x="240.4" y="139.1">RESET</text>
<text x="242.4" y="141.6">GND</text>
<text x="258.8" y="139.1">IO11</text>
<text x="258.8" y="141.6">IO8</text>
<text x="77.4" y="149.7">IO0</text>
<text x="78.7" y="145.4">3.3V</text>
<text x="154.7" y="144.1">VDD_SPI</text>
<text x="154.7" y="146.9">SPIWP</text>
<text x="154.7" y="149.7">SPIQ</text>
<text x="239.8" y="146.7">U0RXD</text>
<text x="240.1" y="144.1">U0TXD</text>
<text x="258.8" y="144.1">IO9</text>
<text x="77.4" y="152.3">IO1</text>
<text x="77.5" y="159">IO3</text>
<text x="77.5" y="156.5">IO2</text>
<text x="77.4" y="166">IO4</text>
<text x="24.6" y="170.8">3.3V</text>
<text x="55.1" y="170.8">3.3V</text>
<text x="65.3" y="170.8">3.3V</text>
<text x="92.3" y="182.5" transform="rotate(-90 92.3 182.5)">IO5</text>
<text x="95.1" y="182.5" transform="rotate(-90 95.1 182.5)">IO6</text>
<text x="97.9" y="182.5" transform="rotate(-90 97.9 182.5)">IO7</text>
<text x="107.7" y="182.6" transform="rotate(-90 107.7 182.6)">IO8</text>
<text x="110.2" y="182.6" transform="rotate(-90 110.2 182.6)">IO9</text>
<text x="112.6" y="183.8" transform="rotate(-90 112.6 183.8)">IO10</text>
<text x="115.2" y="183.8" transform="rotate(-90 115.2 183.8)">IO11</text>
<text x="117.7" y="182.1" transform="rotate(-90 117.7 182.1)">D-</text>
<text x="120.3" y="182.1" transform="rotate(-90 120.3 182.1)">D+</text>
<text x="143.1" y="186.5" transform="rotate(-90 143.1 186.5)">SPICS0</text>
</g>
<g font-size="1.9" fill="#840000">
<text x="211.2" y="76.8">C8</text>
<text x="211.2" y="84">C9</text>
</g>
<g font-size="1.9" fill="#009600">
<text x="45.3" y="125.5" transform="rotate(-90 45.3 125.5)">ANT_FREQ</text>
<text x="62.1" y="125.5" transform="rotate(-90 62.1 125.5)">ANT_MATCH</text>
</g>
<g font-size="1.8" fill="#840000">
<text x="35" y="11.9">1</text>
<text x="85" y="11.9">2</text>
<text x="135" y="11.9">3</text>
<text x="185" y="11.9">4</text>
<text x="235" y="11.9">5</text>
<text x="285" y="11.9">6</text>
<text x="259.3" y="29.4">WS2812B</text>
<text x="10.3" y="35.9">A</text>
<text x="285.3" y="35.9">A</text>
<text x="137.1" y="53.4">TP4065-4.2V</text>
<text x="136.9" y="55.3">LIPO Charger</text>
<text x="10.3" y="85.9">B</text>
<text x="285.3" y="85.9">B</text>
<text x="10.3" y="135.9">C</text>
<text x="285.3" y="135.9">C</text>
<text x="10.3" y="185.9">D</text>
<text x="285.3" y="185.9">D</text>
<text x="35" y="199.9">1</text>
<text x="85" y="199.9">2</text>
<text x="135" y="199.9">3</text>
<text x="185" y="199.9">4</text>
<text x="235" y="199.9">5</text>
<text x="285" y="199.9">6</text>
</g>
<g font-size="1.8" fill="#006464">
<text x="40.9" y="35.8" transform="rotate(-90 40.9 35.8)">1</text>
<text x="43.4" y="35.8" transform="rotate(-90 43.4 35.8)">2</text>
<text x="143.8" y="34.4">EN</text>
<text x="143.8" y="31.9">IN</text>
<text x="154.2" y="31.9">OUT</text>
<text x="269.3" y="31.8" transform="rotate(-90 269.3 31.8)">VDD</text>
<text x="44.6" y="39.9" transform="rotate(-90 44.6 39.9)">SHLD2</text>
<text x="154.2" y="39.5">EXP</text>
<text x="256.3" y="41">DI</text>
<text x="267.7" y="41">DO</text>
<text x="153.9" y="42">GND</text>
<text x="264.3" y="42.2" transform="rotate(-90 264.3 42.2)">GND</text>
<text x="133.6" y="59.8">VDD</text>
<text x="148.3" y="59.8">VBAT</text>
<text x="43.7" y="64.9">VBUS</text>
<text x="133.6" y="64.9">STAT</text>
<text x="147.6" y="62.3">PROG</text>
<text x="149.2" y="64.9">VSS</text>
<text x="45.7" y="67.4">D+</text>
<text x="45.7" y="70">D-</text>
<text x="43.7" y="77.6">SHLD</text>
<text x="44.8" y="72.5">CC1</text>
<text x="44.8" y="75">CC2</text>
<text x="44.7" y="80.1">GND</text>
<text x="93.3" y="120.4" transform="rotate(-90 93.3 120.4)">VDDA_2</text>
<text x="97.9" y="120" transform="rotate(-90 97.9 120)">XTAL_P</text>
<text x="102.2" y="120.1" transform="rotate(-90 102.2 120.1)">XTAL_N</text>
<text x="106" y="120.4" transform="rotate(-90 106 120.4)">VDDA_1</text>
<text x="109.8" y="124.5" transform="rotate(-90 109.8 124.5)">SDIO_DATA3</text>
<text x="113.1" y="124.5" transform="rotate(-90 113.1 124.5)">SDIO_DATA2</text>
<text x="116.7" y="124.5" transform="rotate(-90 116.7 124.5)">SDIO_DATA1</text>
<text x="120.2" y="124.5" transform="rotate(-90 120.2 124.5)">SDIO_DATA0</text>
<text x="123.8" y="122.4" transform="rotate(-90 123.8 122.4)">SDIO_CLK</text>
<text x="127.4" y="122.9" transform="rotate(-90 127.4 122.9)">SDIO_CMD</text>
<text x="136.9" y="121.3">U0RXD/IO17</text>
<text x="137.2" y="123.8">U0TXD/IO16</text>
<text x="86.6" y="126.3">LNA_IN</text>
<text x="86.6" y="131.4">VDDA3P3_1</text>
<text x="140.6" y="127.4">VDDPST2</text>
<text x="144.5" y="131.4">IO15</text>
<text x="86.6" y="136.5">VDDA3P3_2</text>
<text x="144.5" y="137.5">SPID</text>
<text x="178.3" y="136">~{CS}</text>
<text x="198.9" y="136">VCC</text>
<text x="86.6" y="141.6">CHIP_PU</text>
<text x="142.2" y="140.3">SPICLK</text>
<text x="143.2" y="142.8">SPIHD</text>
<text x="178.3" y="138.5">SO(D1)</text>
<text x="178.3" y="141.1">~{WP}(D2)</text>
<text x="178.3" y="143.6">GND</text>
<text x="193.4" y="138.5">~{HOLD}(D3)</text>
<text x="196.5" y="143.6">SI(D0)</text>
<text x="198.7" y="141.1">SCK</text>
<text x="86.6" y="146.7">VDDPST1</text>
<text x="141.2" y="145.4">VDD_SPI</text>
<text x="143.1" y="148.2">SPIWP</text>
<text x="86.6" y="151">XTAL_32K_P/IO0</text>
<text x="86.6" y="153.5">XTAL_32K_N/IO1</text>
<text x="144.5" y="151">SPIQ</text>
<text x="86.7" y="157.7">IO2</text>
<text x="86.7" y="160.2">IO3</text>
<text x="86.6" y="167.2">MTMS</text>
<text x="93.6" y="173.2" transform="rotate(-90 93.6 173.2)">MTDI</text>
<text x="96.4" y="173.2" transform="rotate(-90 96.4 173.2)">MTCK</text>
<text x="99.2" y="173.2" transform="rotate(-90 99.2 173.2)">MTD0</text>
<text x="108.9" y="173.4" transform="rotate(-90 108.9 173.4)">IO8</text>
<text x="111.5" y="173.4" transform="rotate(-90 111.5 173.4)">IO9</text>
<text x="113.9" y="173.2" transform="rotate(-90 113.9 173.2)">IO10</text>
<text x="116.4" y="173.2" transform="rotate(-90 116.4 173.2)">IO11</text>
<text x="119" y="173.2" transform="rotate(-90 119 173.2)">IO12/D-</text>
<text x="121.5" y="173.2" transform="rotate(-90 121.5 173.2)">IO13/D+</text>
<text x="144.4" y="173.2" transform="rotate(-90 144.4 173.2)">SPICS0</text>
<text x="164.7" y="178.8" transform="rotate(-90 164.7 178.8)">GNDPAD</text>
</g>
<g font-size="1.8" fill="#a90000">
<text x="140" y="33.3">3</text>
<text x="140" y="30.7">4</text>
<text x="160.3" y="30.7">1</text>
<text x="42" y="39.6" transform="rotate(-90 42 39.6)">SHLD1</text>
<text x="160.3" y="40.9">2</text>
<text x="160.3" y="38.4">5</text>
<text x="204.7" y="37.1" transform="rotate(-90 204.7 37.1)">B</text>
<text x="207.3" y="37.4" transform="rotate(-90 207.3 37.4)">B'</text>
<text x="224.4" y="40.9">A</text>
<text x="231.9" y="40.9">B</text>
<text x="40.9" y="45.8" transform="rotate(-90 40.9 45.8)">SHLD1</text>
<text x="43.4" y="46.1" transform="rotate(-90 43.4 46.1)">SHLD2</text>
<text x="204.7" y="44.6" transform="rotate(-90 204.7 44.6)">A</text>
<text x="207.3" y="44.9" transform="rotate(-90 207.3 44.9)">A'</text>
<text x="224.1" y="43.4">A'</text>
<text x="231.6" y="43.4">B'</text>
<text x="131.1" y="58.7">4</text>
<text x="154" y="58.7">3</text>
<text x="131.1" y="63.8">1</text>
<text x="154" y="63.8">2</text>
<text x="154" y="61.2">5</text>
<text x="49.3" y="71.4">A5</text>
<text x="49.2" y="73.9">B5</text>
<text x="233.5" y="118.9">1</text>
<text x="270.8" y="118.9">1</text>
<text x="233.5" y="121.4">2</text>
<text x="233.5" y="124">3</text>
<text x="270.8" y="121.4">2</text>
<text x="270.8" y="124">3</text>
<text x="233.5" y="126.5">4</text>
<text x="233.5" y="129">5</text>
<text x="233.5" y="131.6">6</text>
<text x="270.8" y="126.5">4</text>
<text x="270.8" y="129">5</text>
<text x="270.8" y="131.6">6</text>
<text x="175.8" y="134.9">1</text>
<text x="175.8" y="137.4">2</text>
<text x="203.8" y="134.9">8</text>
<text x="203.8" y="137.4">7</text>
<text x="233.5" y="134.1">7</text>
<text x="233.5" y="136.7">8</text>
<text x="270.8" y="134.1">7</text>
<text x="270.8" y="136.7">8</text>
<text x="175.8" y="140">3</text>
<text x="175.8" y="142.5">4</text>
<text x="203.8" y="142.5">5</text>
<text x="203.8" y="140">6</text>
<text x="232.9" y="141.7">10</text>
<text x="233.5" y="139.2">9</text>
<text x="270.2" y="141.7">10</text>
<text x="270.8" y="139.2">9</text>
<text x="232.9" y="144.3">11</text>
<text x="232.9" y="146.8">12</text>
<text x="270.2" y="144.3">11</text>
</g>
<g font-size="1.8" fill="#0f0f0f">
<text x="124.3" y="63.8">2 STAT1</text>
<text x="203.8" y="137.4">7 SPIHD</text>
<text x="203.8" y="140">6SPICLK</text>
</g>
<text font-size="1.4" fill="#a90000" x="31.2" y="119" transform="rotate(-90 31.2 119)">1</text>
<g font-size="1.2" fill="#840000">
<text x="221.7" y="81.9" transform="rotate(-90 221.7 81.9)">2</text>
<text x="221.7" y="78.3" transform="rotate(-90 221.7 78.3)">1</text>
</g>
</svg>
